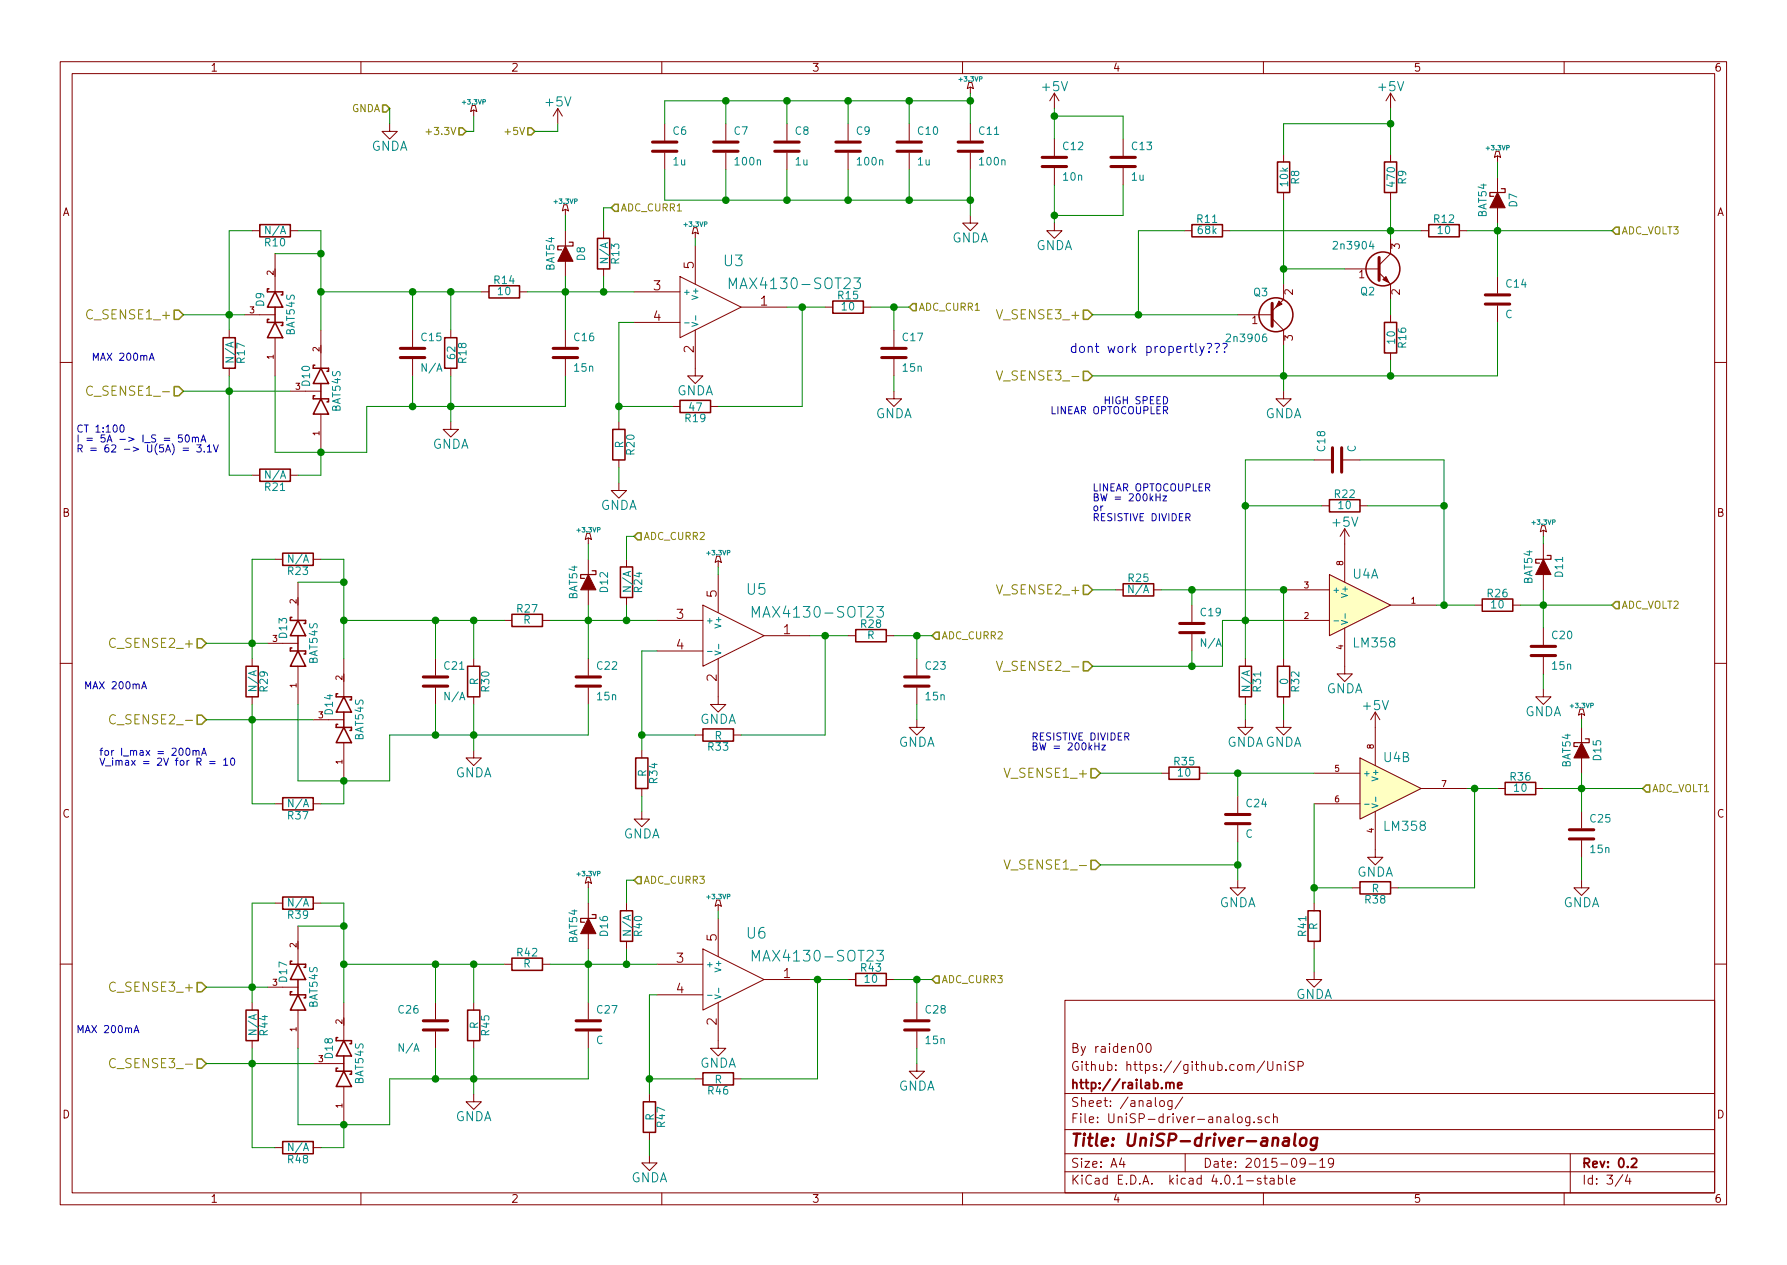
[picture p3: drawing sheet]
<svg xmlns="http://www.w3.org/2000/svg" width="297mm" height="210mm" viewBox="0 0 297 210" stroke-linecap="round" stroke-linejoin="round" font-family="sans-serif">
<g fill="none" stroke="#840000" stroke-width=".17">
<path d="M10 10.3h277v189.9h-277zM12 12.2h273v186.1h-273zM60 10.3v1.9M78.5 17.5h.5l.2 1-.5-.2-.5 .2zM78.7 18.3v1M92.7 18l-.8 1.3M92.7 18v2.6M92.7 18l.8 1.3M110 10.3v1.9M160 10.3v1.9M161 13.7h.5l.3 1-.5-.2-.5 .2zM161.3 14.5v1"/>
<path d="M175.3 15.5v2.5M175.3 15.5l-.8 1.3M175.3 15.5l.7 1.3M210 10.3v1.9M231.1 15.5l-.7 1.3M231.1 15.5v2.5M231.1 15.5l.8 1.3M260 10.3v1.9M41.9 38.3h1.3M48.3 38.3h1.2M64.8 20.6v1.2h1.2l-1.2 1.3-1.3-1.3h1.3M93.7 34h.5l.3 1-.5-.2-.5 .2z"/>
<path d="M94 34.8v1M94 38.3v2.6M100.3 38.3v1.3M110.5 20.6v2.8M110.5 25.4v2.8M115.3 37.8h.5l.3 1.1-.5-.3-.5 .3zM115.6 38.6v1M120.6 20.6v2.8M120.6 25.4v2.8M130.8 20.6v2.8M130.8 25.4v2.8M141 20.6v2.8"/>
<path d="M141 25.4v2.8M151.1 20.6v2.8M151.1 25.4v2.8M161.3 35.8v1.3h1.3l-1.3 1.2-1.3-1.2h1.3M161.3 20.6v2.8M161.3 25.4v2.8M175.3 37.1v1.2h1.2l-1.2 1.3-1.3-1.3h1.3M175.3 23.1v2.8M175.3 27.9v2.8M186.7 23.1v2.8M186.7 27.9v2.8M196.8 38.3h1.3"/>
<path d="M203.2 38.3h1.3M213.4 25.6v1.3M213.4 32v1.3M231.1 25.6v1.3M231.1 32v1.3M231.1 39.6v2.6l-1.9 1.9M236.2 38.3h1.3M242.6 38.3h1.2M248.7 25.1h.5l.2 1.1-.5-.3-.5 .3zM248.9 25.9v1M248.9 29.5v2.5M248.9 34.5v2.6"/>
<path d="M38.1 54.9v1.2M40.6 52.3h5.1M45.7 42.2v6.3M45.7 56.1v6.4M53.3 54.9v6.3M68.6 54.9v2.8M68.6 59.7v2.8M74.9 54.9v1.2M80 48.5h1.3M86.4 48.5h1.2M94 43.4v2.6M94 54.9v2.8"/>
<path d="M94 59.7v2.8M100.3 44.7v1.3M105.4 48.5h7.6M105.4 53.6h7.6M113 46l10.2 5-10.2 5.1zM115.6 54.9v7.6h1.2l-1.2 1.2-1.3-1.2h1.3M115.6 40.9v6.3M123.2 51h7.6M137.2 51h1.2M143.5 51h1.3M148.6 54.9v2.8M148.6 59.7v2.8"/>
<path d="M205.7 52.3h5.8M211.5 53l1.9 1.9v2.5M213.4 47.2v2.6l-1.9 1.9M223.5 44.7h5.7M229.2 45.3l1.9 1.9v2.6M231.1 52.3v1.3M231.1 58.7v1.2M248.9 46v2.8M248.9 50.8v2.8M10 60.2h2M38.1 61.2v1.3M41.9 79h1.3"/>
<path d="M48.3 65h5M48.3 79h1.2M53.3 68.8v6.4M74.9 70.1v1.3h1.3l-1.3 1.2-1.2-1.2h1.2M74.9 61.2v1.3M102.9 70.1v1.3M102.9 76.4v1.3M111.8 67.6h1.2M118.1 67.6h1.3M148.6 65v1.3h1.3l-1.3 1.3-1.3-1.3h1.3M213.4 65v1.3h1.2l-1.2 1.3-1.3-1.3h1.3M218.4 76.4h2.8"/>
<path d="M223.3 76.4h2.8M285 60.2h2M45.7 93h1.3M49.5 96.8v6.3M52.1 93h1.2M97.5 88.6h.5l.3 1.1-.5-.3-.5 .3zM97.8 89.4v1M97.8 93v2.5M97.8 98v2.6M102.9 80.3v1.2h1.2l-1.2 1.3-1.3-1.3h1.3M104.1 93v1.2M104.1 99.3v1.3"/>
<path d="M119.1 92.5h.5l.3 1-.5-.3-.5 .3zM119.4 93.2v1M119.4 95.5v6.3M185.4 98h1.3M191.8 98h1.2M213.4 98h7.6M219.7 84.1h1.3M221 95.5l10.1 5.1-10.1 5.1zM223.5 87.9l-.7 1.2M223.5 87.9v8.9M223.5 87.9l.8 1.2M226.1 84.1h1.2"/>
<path d="M256.3 87.4h.5l.2 1-.5-.3-.5 .3zM256.5 88.1v1M256.5 90.4v2.6M256.5 95.5v2.5M10 110.3h2M41.9 109.5v1.2M41.9 115.8v1.3M44.4 106.9h5.1M49.5 110.7v6.4M52.1 119.6h5M57.1 109.5v6.3M72.4 109.5v2.8"/>
<path d="M72.4 114.3v2.8M78.7 109.5v1.2M78.7 115.8v1.3M83.8 103.1h1.3M90.2 103.1h1.2M97.8 109.5v2.8M97.8 114.3v2.8M109.2 103.1h7.6M109.2 108.2h7.6M116.8 100.6l10.2 5.1-10.2 5zM119.4 109.5v7.6h1.2l-1.2 1.3-1.3-1.3h1.3M127 105.7h7.6"/>
<path d="M141 105.7h1.2M147.3 105.7h1.3M152.4 119.6v1.3h1.3l-1.3 1.3-1.3-1.3h1.3M152.4 109.5v2.8M152.4 114.3v2.8M198.1 100.6v2.8M198.1 105.4v2.8M207 119.6v1.3h1.3l-1.3 1.3-1.3-1.3h1.3M207 109.5v1.2M207 115.8v1.3M213.4 119.6v1.3h1.2l-1.2 1.3-1.3-1.3h1.3M213.4 103.1h7.6"/>
<path d="M213.4 109.5v1.2M213.4 115.8v1.3M223.5 104.4v7.6h1.3l-1.3 1.3-1.3-1.3h1.3M228.6 118.4l-.8 1.2M228.6 118.4v8.8M228.6 118.4l.8 1.2M231.1 100.6h7.7M245.1 100.6h1.3M251.5 100.6h1.2M256.5 114.5v1.3h1.3l-1.3 1.3-1.2-1.3h1.2M256.5 104.4v2.8M256.5 109.2v2.8"/>
<path d="M262.6 117.9h.5l.3 1-.5-.3-.5 .3zM262.9 118.6v1M285 110.3h2M45.7 133.6h1.3M52.1 133.6h1.2M57.1 123.4v6.4M78.7 124.7v1.3h1.3l-1.3 1.2-1.2-1.2h1.2M106.7 134.9v1.2h1.2l-1.2 1.3-1.3-1.3h1.3M106.7 124.7v1.3M106.7 131.1v1.2M115.6 122.2h1.2M121.9 122.2h1.3"/>
<path d="M193 128.5h1.3M199.4 128.5h1.3M205.7 132.3v2.8M205.7 137.2v2.7M218.4 128.5h7.7M218.4 133.6h7.7M226.1 126l10.1 5.1-10.1 5zM228.6 134.9v7.6h1.3l-1.3 1.3-1.3-1.3h1.3M236.2 131.1h7.6M248.9 131.1h1.3M255.3 131.1h1.2M262.9 120.9v2.5"/>
<path d="M262.9 126v2.5M262.9 134.9v2.8M262.9 139.7v2.8M45.7 150.1h1.3M49.5 153.9v6.4M52.1 150.1h1.2M97.5 145.8h.5l.3 1-.5-.2-.5 .2zM97.8 146.6v1M97.8 150.1v2.5M97.8 155.2v2.5M104.1 150.1v1.3M104.1 156.5v1.2"/>
<path d="M116.8 157.7l10.2 5.1-10.2 5.1zM119.1 149.6h.5l.3 1-.5-.2-.5 .2zM119.4 150.4v1M119.4 152.6v6.4M205.7 146.3v1.3h1.3l-1.3 1.2-1.2-1.2h1.2M218.4 150.1v1.3M218.4 156.5v1.2M224.8 147.6h1.3M231.1 147.6h1.3M262.9 146.3v1.3h1.3l-1.3 1.2-1.3-1.2h1.3M10 160.2h2M41.9 166.6v1.3"/>
<path d="M41.9 173v1.2M44.4 164.1h5.1M49.5 167.9v6.3M52.1 176.8h5M57.1 166.6v6.4M72.4 166.6v2.8M72.4 171.4v2.8M78.7 166.6v1.3M78.7 173v1.2M83.8 160.3h1.3M90.2 160.3h1.2M97.8 166.6v2.8"/>
<path d="M97.8 171.4v2.8M109.2 160.3h7.6M109.2 165.3h7.6M115.6 179.3h1.2M119.4 166.6v7.6h1.2l-1.2 1.3-1.3-1.3h1.3M121.9 179.3h1.3M127 162.8h7.6M141 162.8h1.2M147.3 162.8h1.3M152.4 176.8v1.2h1.3l-1.3 1.3-1.3-1.3h1.3M152.4 166.6v2.8M152.4 171.4v2.8"/>
<path d="M177 166.3h108v32h-108zM189.2 173.6l.4-.2a.94 .94 0 0 1 0 1.5 .79 .79 0 0 1-.4-1.3zM190.6 173.6l.4-.2a.94 .94 0 0 1 0 1.5 .79 .79 0 0 1-.4-1.3zM210.2 176.3l-1.3 2M210.7 176.4v1.2l.3 .3h.3l.3-.3v-1.2M212.3 177.1l.2-.2 .4 .1v.9M212.3 176.9v1M213.6 176.4v.2M213.6 176.9v1M215.1 176.5l-.5-.1-.3 .3 .1 .3 .7 .4v.4a.62 .62 0 0 1-.8 0M215.8 177.2l.7-.1 .1-.2v-.3l-.2-.2h-.6v1.5M218.4 161.5v1.3h1.3l-1.3 1.3-1.2-1.3h1.2"/>
<path d="M285 160.2h2M45.7 190.7h1.3M52.1 190.7h1.2M57.1 180.6v6.3M60 198.3v1.9M78.7 181.9v1.2h1.3l-1.3 1.3-1.2-1.3h1.2M107.9 192v1.3h1.3l-1.3 1.3-1.2-1.3h1.2M107.9 181.9v1.2M107.9 188.2v1.3M110 198.3v1.9M160 198.3v1.9M177 194.8h108"/>
<path d="M177 191.8h108M177 187.8h108M177 181.8h108M186.4 192.5l-.3 1h.9M186.8 193v1M192.8 183.1l.2-.2a.4 .4 0 0 1 .5 .3v.4a.41 .41 0 0 1-.3 .3 .41 .41 0 0 1-.4-.3zM194.8 182.9v1.4l-.3 .1-.3-.1M194.8 183l-.4-.1-.3 .3 .1 .6 .2 .1 .4-.1M196.6 182.3l-1.3 2M197 191.8v3M205.8 185.7l.2-.1a.4 .4 0 0 1 .5 .3v.4a.41 .41 0 0 1-.4 .3 .41 .41 0 0 1-.4-.3zM207.7 185.6v1.4l-.2 .1-.4-.1"/>
<path d="M207.7 185.7l-.4-.1-.3 .3 .1 .6 .2 .1 .4-.1M208.5 186.5v.1M209.6 195.9a.37 .37 0 0 0-.6 .1l.1 .3 .5 .1 .1 .1-.3 .3-.4-.1M209.7 185.7a.37 .37 0 0 0-.6 .1l.1 .2 .5 .2 .1 .1-.3 .3-.4-.1M210 198.3v1.9M210.1 195.8h.5M210.3 195.3v1.3l.3 .2M211 185.7l-.4-.1-.3 .3 .1 .6 .2 .1 .4-.1M211.2 195.9h.5l.1 .9M211.7 185.7l.2-.1 .4 .1v.9M211.7 185.1v1.5M211.8 196.2l-.5 .1-.2 .2 .1 .2 .1 .1 .5-.1"/>
<path d="M212.5 195.9l.4-.1 .3 .3v.4l-.1 .2h-.6M212.5 195.3v1.5M213.8 195.3v1.3l.2 .2M214.6 196.3l.7-.1-.1-.3-.4-.1-.2 .2v.7h.6M217 193.2l-.3 .3h-.3l-.3-.3v-.4l.2-.2 .4-.1 .2 .2a1.19 1.19 0 0 1-.2 1.2l-.4 .1M217.6 193.5h1.1M219.4 193l.4-.5v1.5M219.4 194h.8M221.7 193.2l-.3 .3h-.3l-.3-.3v-.4l.2-.2 .4-.1 .2 .2a1.19 1.19 0 0 1-.2 1.2l-.4 .1M260 198.3v1.9M261 191.8v6.5M269.7 195.2l-1.2 2"/>
<path d="M270.5 195.2l-.3 1.1h.9M270.9 195.8v1"/>
</g>
<path d="M193.8 179.9v1M193.8 180.1l.2-.2 .4 .1 .1 .9M194.5 180.1a.36 .36 0 0 1 .3-.2 .36 .36 0 0 1 .3 .2v.8M195.8 180.4l.7-.1-.1-.3-.4-.1-.2 .2v.7h.6M271.2 192.7l.2-.2 .5 .1a.37 .37 0 0 1 .1 .6l-.9 .8h1" fill="none" stroke="#840000" stroke-width=".3"/>
<path d="M213.4 189.2h.8l.1 .2-.2 1M214.2 189.6l-.7 .1a.4 .4 0 0 0-.3 .3 .4 .4 0 0 0 .3 .4l.6-.1M215.3 188.4l-.2 1.8 .3 .2M216.3 189.3a.51 .51 0 0 1 .5-.2 .51 .51 0 0 1 .4 .4l-.1 .6a.54 .54 0 0 1-.5 .4 .54 .54 0 0 1-.5-.4zM218.9 189.1l-.2 1.6a.6 .6 0 0 1-.8 .3M218.9 189.2a.7 .7 0 0 0-1 .3v.8l.3 .1 .6-.1" fill="none" stroke="#840000" stroke-width=".41"/>
<g fill="none" stroke="#848400" stroke-width=".25">
<path d="M63.6 17.4h.6l.6 .6-.6 .6h-.6zM76.3 21.3h.6l.6 .5-.6 .6h-.6zM87.7 21.3h.6l.6 .5-.6 .6h-.6zM102.2 34h.6v1.1h-.6l-.6-.6zM268.6 37.8h.5v1.1h-.5l-.6-.6zM29 51.6h.7l.8 .7-.8 .8h-.7zM151.1 51l.6-.5h.6v1.1h-.6zM180.1 51.6h.7l.8 .7-.8 .8h-.7zM29 64.3h.7l.8 .7-.8 .8h-.7zM180.1 61.7h.7l.8 .8-.8 .7h-.7zM106 88.6h.6v1.1h-.6l-.6-.6zM180.1 97.3h.7l.8 .7-.8 .8h-.7z"/>
<path d="M268.6 100h.5v1.2h-.5l-.6-.6zM32.8 118.9h.7l.8 .7-.8 .8h-.7zM32.8 106.2h.7l.8 .7-.8 .8h-.7zM155.5 105.1h.6v1.1h-.6l-.6-.5zM180.1 110h.7l.8 .7-.8 .8h-.7zM181.4 127.8h.7l.8 .7-.8 .8h-.7zM273.6 130.5h.6v1.1h-.6l-.6-.5zM105.4 146.3l.6-.6h.6v1.2h-.6zM181.4 143h.7l.8 .8-.8 .7h-.7zM32.8 176h.7l.8 .8-.8 .7h-.7zM32.8 163.3h.7l.8 .8-.8 .7h-.7zM155.5 162.2h.6v1.2h-.6l-.6-.6z"/>
</g>
<g fill="none" stroke="#840000" stroke-width=".25">
<path d="M43.2 37.3h5.1v2.1h-5.1zM99.3 39.6h2v5.1h-2zM198.1 37.3h5.1v2.1h-5.1zM212.3 26.9h2.1v5.1h-2.1zM230.1 26.9h2.1v5.1h-2.1zM237.5 37.3h5.1v2.1h-5.1zM37.1 56.1h2v5.1h-2zM44.7 53.1h-.3v.5h2.6v.5h-.3M44.7 48h-.3v.5h2.6v.5h-.3M45.7 51v2.6M45.7 53.6l1.3 2.5h-2.6zM45.7 48.5l1.3 2.5h-2.6z"/>
<path d="M73.9 56.1h2v5.1h-2zM81.3 47.5h5.1v2h-5.1zM138.4 50h5.1v2.1h-5.1zM230.1 53.6h2.1v5.1h-2.1zM43.2 78h5.1v2h-5.1zM52.3 65.8h-.2v.5h2.5v.5h-.2M52.3 60.7h-.2v.5h2.5v.5h-.2M53.3 63.7v2.6M53.3 66.3l1.3 2.5h-2.5zM53.3 61.2l1.3 2.5h-2.5zM101.9 71.4h2v5h-2zM113 66.5h5.1v2.1h-5.1z"/>
<path d="M47 91.9h5.1v2.1h-5.1zM103.1 94.2h2.1v5.1h-2.1zM186.7 97h5.1v2.1h-5.1zM221 83.1h5.1v2h-5.1zM246.4 99.6h5.1v2h-5.1zM40.9 110.7h2v5.1h-2zM48.5 107.7h-.2v.5h2.5v.5h-.3M48.5 102.6h-.2v.5h2.5v.5h-.3M49.5 105.7v2.5M49.5 108.2l1.3 2.5h-2.5zM49.5 103.1l1.3 2.6h-2.5zM56.1 115.3h-.2v.5h2.5v.5h-.2"/>
<path d="M57.1 118.4v2.5M57.1 115.8l1.3 2.6h-2.5zM77.7 110.7h2.1v5.1h-2.1zM85.1 102.1h5.1v2h-5.1zM142.2 104.6h5.1v2.1h-5.1zM206 110.7h2v5.1h-2zM212.3 110.7h2.1v5.1h-2.1zM47 132.6h5.1v2h-5.1zM56.1 120.4h-.2v.5h2.5v.5h-.2M57.1 120.9l1.3 2.5h-2.5zM105.7 126h2v5.1h-2zM116.8 121.2h5.1v2h-5.1z"/>
<path d="M194.3 127.5h5.1v2h-5.1zM250.2 130h5.1v2.1h-5.1zM47 149.1h5.1v2h-5.1zM48.5 159.8h-.2v.5h2.5v.5h-.3M85.1 159.3h5.1v2h-5.1zM103.1 151.4h2.1v5.1h-2.1zM217.4 151.4h2.1v5.1h-2.1zM226.1 146.6h5v2h-5zM40.9 167.9h2v5.1h-2zM48.5 164.8h-.2v.5h2.5v.6h-.3M49.5 162.8v2.5M49.5 165.3l1.3 2.6h-2.5z"/>
<path d="M49.5 160.3l1.3 2.5h-2.5zM56.1 177.5h-.2v.5h2.5v.6h-.2M56.1 172.5h-.2v.5h2.5v.5h-.2M57.1 175.5v2.5M57.1 178l1.3 2.6h-2.5zM57.1 173l1.3 2.5h-2.5zM77.7 167.9h2.1v5.1h-2.1zM116.8 178.3h5.1v2h-5.1zM142.2 161.8h5.1v2h-5.1zM47 189.7h5.1v2.1h-5.1zM106.9 183.1h2.1v5.1h-2.1z"/>
<circle cx="212.1" cy="52.3" r="2.82"/>
<circle cx="229.9" cy="44.7" r="2.82"/>
</g>
<g fill="none" stroke="#840000" stroke-width=".51">
<path d="M108.5 25.1h4M108.5 23.6h4M118.6 25.1h4.1M118.6 23.6h4.1M128.8 25.1h4M128.8 23.6h4M138.9 25.1h4.1M138.9 23.6h4.1M149.1 25.1h4.1M149.1 23.6h4.1M159.3 25.1h4M159.3 23.6h4"/>
<path d="M173.2 27.7h4.1M173.2 26.2h4.1M184.7 27.7h4M184.7 26.2h4M66.5 59.4h4.1M66.5 57.9h4.1M91.9 59.4h4.1M91.9 57.9h4.1M146.6 59.4h4M146.6 57.9h4M211.5 50.4v3.8M229.2 42.8v3.8"/>
<path d="M246.9 50.5h4.1M246.9 49h4.1M221.5 74.4v4.1M223 74.4v4.1M70.4 114h4M70.4 112.5h4M95.8 114h4M95.8 112.5h4M150.4 114h4M150.4 112.5h4M196.1 105.2h4.1M196.1 103.6h4.1"/>
<path d="M254.5 109h4.1M254.5 107.4h4.1M203.7 136.9h4.1M203.7 135.4h4.1M260.9 139.4h4M260.9 137.9h4M70.4 171.2h4M70.4 169.7h4M95.8 171.2h4M95.8 169.7h4M150.4 171.2h4M150.4 169.7h4"/>
</g>
<g fill="#840000" stroke="#840000" stroke-width=".17">
<path d="M212.6 50l.5 .5-1 .5z"/>
<path d="M94 40.9l1.2 2.5h-2.5z"/>
<path d="M97.8 95.5l1.3 2.5h-2.6z"/>
<path d="M97.8 152.6l1.3 2.6h-2.6z"/>
<path d="M262.9 123.4l1.3 2.6h-2.6z"/>
<path d="M256.5 93l1.3 2.5h-2.5z"/>
<path d="M248.9 32l1.3 2.5h-2.6z"/>
<path d="M229.9 46.5l.5-.5 .5 1z"/>
</g>
<g fill="none" stroke="#0000c2" stroke-width=".17">
<path d="M24.8 59.9l.4-1.2 .4 1.2M24.9 59.5h.6M200.2 57.6l-.6 1.3-.2 .2M200.7 57.1h.5a.39 .39 0 0 1 .2 .4 .39 .39 0 0 1-.4 .3v.2M201 58.4v.2M202 57.1h.5a.39 .39 0 0 1 .2 .4 .39 .39 0 0 1-.4 .3v.2M202.3 58.4v.2M203.3 57.1h.5a.39 .39 0 0 1 .2 .4 .39 .39 0 0 1-.4 .3v.2M203.6 58.4v.2M20 70.7l.2-.1a.63 .63 0 0 1 .4 .6 .63 .63 0 0 1-.4 .6l-.2-.1-.1-.3zM30.3 72.3h-.6l-.1 .5 .2-.1 .5 .1v.5l-.2 .2-.5-.2M30.4 74.5h.9"/>
<path d="M30.4 74.8h.9M30.9 72.4l.2-.1a.63 .63 0 0 1 .4 .6 .63 .63 0 0 1-.4 .6l-.2-.2-.1-.3zM32 72.8l.2-.1h.2l.1 .8M32 72.7v.8M32.5 72.8l.2-.1h.2l.1 .8M32.7 73.9h.8l-.5 .5 .4 .1v.5l-.2 .1h-.3l-.2-.1M33.4 73.5l.4-1.2 .4 1.2M33.5 73.1h.6M34 75v.1M34.5 74.3l.3-.4v1.2M34.5 75.1h.7M35.5 73.9l.4 1.2 .4-1.2"/>
<path d="M192.2 82.6h.6M192.8 82.1v1.2M193.3 82.4h.6l-.6 .9h.6M23.5 114.5l.5-1.2 .4 1.2M23.7 114.1h.5M31 124.5l.2-.1a.63 .63 0 0 1 .4 .5 .63 .63 0 0 1-.4 .6l-.2-.1-.1-.3zM32.1 124.9l.2-.2 .2 .1 .1 .7M32.1 124.7v.8M32.6 124.9l.2-.2 .2 .1 .1 .7M33.5 125.5l.4-1.1 .4 1.1M33.6 125.2h.6M34.8 126.6h1"/>
<path d="M34.8 126.9h1M37.2 126.3l.3-.3v1.2M37.2 127.2h.7M38.4 126.1l.2-.1a.63 .63 0 0 1 .4 .6 .63 .63 0 0 1-.4 .6l-.2-.1-.1-.4zM182 124h.7M182.7 123.5v1.2M183.1 123.8h.6l-.6 .9h.6M22.3 171.6l.4-1.1 .4 1.1M22.4 171.3h.6"/>
</g>
<g fill="none" stroke="#008484" stroke-width=".17">
<path d="M113.8 53.7h.8M115 53.6l1 .3-1 .3M115.6 52.5v.7M121.2 48v-1.8l.6 1.3 .6-1.3v1.8M141.9 46.2h1.1l-.6 .7a.48 .48 0 0 1 .6 .3v.6l-.3 .2h-.5l-.3-.2M117.6 108.3h.8M118.8 108.2l1 .3-1 .4M119.5 107.1v.7M125 102.6v-1.8l.6 1.3 .6-1.3v1.8M145.7 100.8h1.1l-.5 .7a.48 .48 0 0 1 .5 .3v.6l-.3 .2h-.5l-.3-.2M221.7 103.2h.8M223 103.1l1 .3-1 .4"/>
<path d="M223.6 102v.8M226.8 133.7h.8M228 133.6l1.1 .3-1.1 .4M228.7 132.5v.7M125 159.7v-1.7l.6 1.2 .6-1.2v1.7M145.7 158h1.1l-.5 .6a.48 .48 0 0 1 .5 .4v.6l-.3 .1h-.5l-.3-.1M117.6 165.4h.8M118.8 165.3l1 .4-1 .3M119.5 164.2v.8"/>
</g>
<path d="M70.8 21.9h.9M15.4 64.3a.62 .62 0 0 0-.8 0 .62 .62 0 0 0-.2 .7 .58 .58 0 0 0 .3 .6 .58 .58 0 0 0 .7 0M165.6 61.6l.5 1.6 .5-1.6M19.2 118.9a.62 .62 0 0 0-.8 0 .62 .62 0 0 0-.2 .8 .58 .58 0 0 0 .3 .5 .58 .58 0 0 0 .7 0M165.6 109.9l.5 1.5 .5-1.5M166.9 142.9l.5 1.5 .5-1.5M19.2 176.1a.62 .62 0 0 0-.8 0 .62 .62 0 0 0-.2 .7 .58 .58 0 0 0 .3 .6 .58 .58 0 0 0 .7-.1" fill="none" stroke="#848400" stroke-width=".17"/>
<path d="M249.6 31.4h.6v.6h-2.6v.6h.7M94.6 40.3h.6v.6h-2.5v.6h.6M98.4 94.9h.7v.6h-2.6v.6h.7M257.2 92.3h.6v.7h-2.5v.6h.6M263.5 122.8h.7v.6h-2.6v.7h.7M98.4 152h.7v.6h-2.6v.7h.7" fill="none" stroke="#840000" stroke-width=".2"/>
<g fill="#ffffc2" stroke="#ffffc2" stroke-width=".17">
<path d="M221 95.5l10.1 5.1-10.1 5.1z"/>
<path d="M226.1 126l10.1 5.1-10.1 5z"/>
</g>
<g fill="none" stroke="#008400" stroke-width=".17">
<path d="M64.8 18v2.6M78.7 19.3v2.5h-1.2M120.6 16.8v3.8M130.8 16.8v3.8M141 16.8v3.8M151.1 16.8v3.8M161.3 16.8h-50.8v3.8M161.3 15.5v5.1M175.3 18v5.1M175.3 19.3h11.4v3.8M231.1 18v7.6M41.9 38.3h-3.8v16.6"/>
<path d="M49.5 38.3h3.8v16.6M92.7 20.6v1.2h-3.8M94 35.8v2.5M101.6 34.5h-1.3v3.8M110.5 28.2v5.1h50.8M115.6 39.6v1.3M120.6 28.2v5.1M130.8 28.2v5.1M141 28.2v5.1M151.1 28.2v5.1M161.3 28.2v7.6M175.3 30.7v6.4"/>
<path d="M186.7 30.7v5.1h-11.4M196.8 38.3h-7.6v14M204.5 38.3h31.7M213.4 33.3v13.9M231.1 20.6h-17.7v5M231.1 33.3v6.3M243.8 38.3h24.2M248.9 26.9v2.6M248.9 37.1v8.9M30.5 52.3h10.1M45.7 42.2h7.6M53.3 48.5h26.7"/>
<path d="M68.6 48.5v6.4M74.9 48.5v6.4M87.6 48.5h17.8M94 46v8.9M100.3 46v2.5M105.4 53.6h-2.5v16.5M130.8 51h6.4M133.3 51v16.6h-13.9M144.8 51h6.3M148.6 51v3.9M181.6 52.3h24.1M213.4 57.4v7.6"/>
<path d="M213.4 44.7h10.1M231.1 49.8v2.5M231.1 59.9v2.6M248.9 53.6v8.9h-67.3M30.5 65h17.8M38.1 62.5v16.5h3.8M45.7 62.5v12.7h15.3v-7.6h33v-5.1M53.3 75.2v3.8h-3.8M68.6 62.5v5.1M74.9 62.5v7.6M102.9 67.6h8.9M102.9 77.7v2.6"/>
<path d="M148.6 62.5v2.5M218.4 76.4h-11.4v33.1M226.1 76.4h13.9v24.2M45.7 93h-3.8v16.5M49.5 96.8h7.6M53.3 93h3.8v16.5M97.8 90.4v2.6M105.4 89.1h-1.3v3.9M119.4 94.2v1.3M181.6 98h3.8M193 98h20.4v11.5M198.1 98v2.6"/>
<path d="M207 84.1h12.7M227.3 84.1h12.7M256.5 89.1v1.3M256.5 98v6.4M34.3 106.9h10.1M34.3 119.6h17.8M41.9 117.1v16.5h3.8M49.5 117.1v12.7h15.3v-7.6h33v-5.1M57.1 103.1h26.7M72.4 103.1v6.4M72.4 117.1v5.1M78.7 103.1v6.4"/>
<path d="M78.7 117.1v7.6M91.4 103.1h17.8M97.8 100.6v8.9M104.1 100.6v2.5M109.2 108.2h-2.5v16.5M134.6 105.7h6.4M137.2 105.7v16.5h-14M148.6 105.7h6.3M152.4 105.7v3.8M152.4 117.1v2.5M198.1 108.2v2.5M207 117.1v2.5"/>
<path d="M213.4 117.1v2.5M213.4 103.1h-10.2v7.6h-21.6M238.8 100.6h6.3M252.7 100.6h15.3M256.5 112v2.5M262.9 119.6v1.3M57.1 129.8v3.8h-3.8M106.7 122.2h8.9M106.7 132.3v2.6M182.9 128.5h10.1M200.7 128.5h17.7M205.7 128.5v3.8"/>
<path d="M205.7 139.9v6.4M218.4 133.6v16.5M243.8 131.1h5.1M245.1 131.1v16.5h-12.7M256.5 131.1h16.5M262.9 128.5v6.4M45.7 150.1h-3.8v16.5M49.5 153.9h7.6M53.3 150.1h3.8v16.5M97.8 147.6v2.5M97.8 157.7v8.9M104.1 157.7v2.6"/>
<path d="M105.4 146.3h-1.3v3.8M119.4 151.4v1.2M182.9 143.8h22.8M218.4 147.6h6.4M218.4 157.7v3.8M262.9 142.5v3.8M34.3 176.8h17.8M34.3 164.1h10.1M41.9 174.2v16.5h3.8M49.5 174.2v12.7h15.3v-7.6h33v-5.1M57.1 160.3h26.7M72.4 160.3v6.3"/>
<path d="M72.4 174.2v5.1M78.7 160.3v6.3M78.7 174.2v7.7M91.4 160.3h17.8M107.9 179.3h7.7M109.2 165.3h-1.3v16.6M134.6 162.8h6.4M135.9 162.8v16.5h-12.7M148.6 162.8h6.3M152.4 162.8v3.8M152.4 174.2v2.6M57.1 186.9v3.8h-3.8"/>
<path d="M107.9 189.5v2.5"/>
</g>
<g fill="#008400" stroke="#008400" stroke-width=".25">
<circle cx="41.9" cy="106.9" r=".51"/>
<circle cx="41.9" cy="119.6" r=".51"/>
<circle cx="72.4" cy="103.1" r=".51"/>
<circle cx="72.4" cy="122.2" r=".51"/>
<circle cx="78.7" cy="122.2" r=".51"/>
<circle cx="78.7" cy="103.1" r=".51"/>
<circle cx="97.8" cy="103.1" r=".51"/>
<circle cx="41.9" cy="164.1" r=".51"/>
<circle cx="41.9" cy="176.8" r=".51"/>
<circle cx="72.4" cy="160.3" r=".51"/>
<circle cx="72.4" cy="179.3" r=".51"/>
<circle cx="78.7" cy="179.3" r=".51"/>
<circle cx="78.7" cy="160.3" r=".51"/>
<circle cx="97.8" cy="160.3" r=".51"/>
<circle cx="213.4" cy="62.5" r=".51"/>
<circle cx="231.1" cy="38.3" r=".51"/>
<circle cx="213.4" cy="44.7" r=".51"/>
<circle cx="231.1" cy="20.6" r=".51"/>
<circle cx="248.9" cy="38.3" r=".51"/>
<circle cx="231.1" cy="62.5" r=".51"/>
<circle cx="189.2" cy="52.3" r=".51"/>
<circle cx="57.2" cy="186.9" r=".51"/>
<circle cx="57.2" cy="160.3" r=".51"/>
<circle cx="57.2" cy="129.8" r=".51"/>
<circle cx="57.2" cy="103.1" r=".51"/>
<circle cx="137.2" cy="105.7" r=".51"/>
<circle cx="38.1" cy="52.3" r=".51"/>
<circle cx="38.1" cy="65" r=".51"/>
<circle cx="68.6" cy="48.5" r=".51"/>
<circle cx="68.6" cy="67.6" r=".51"/>
<circle cx="74.9" cy="67.6" r=".51"/>
<circle cx="74.9" cy="48.5" r=".51"/>
<circle cx="94" cy="48.5" r=".51"/>
<circle cx="53.3" cy="75.2" r=".51"/>
<circle cx="53.3" cy="48.5" r=".51"/>
<circle cx="104.1" cy="160.3" r=".51"/>
<circle cx="104.1" cy="103.1" r=".51"/>
<circle cx="100.3" cy="48.5" r=".51"/>
<circle cx="108" cy="179.3" r=".51"/>
<circle cx="135.9" cy="162.8" r=".51"/>
<circle cx="152.4" cy="162.8" r=".51"/>
<circle cx="106.7" cy="122.2" r=".51"/>
<circle cx="152.4" cy="105.7" r=".51"/>
<circle cx="102.9" cy="67.6" r=".51"/>
<circle cx="133.4" cy="51" r=".51"/>
<circle cx="148.6" cy="51" r=".51"/>
<circle cx="175.3" cy="19.3" r=".51"/>
<circle cx="175.3" cy="35.8" r=".51"/>
<circle cx="161.3" cy="33.3" r=".51"/>
<circle cx="161.3" cy="16.8" r=".51"/>
<circle cx="151.1" cy="16.8" r=".51"/>
<circle cx="141" cy="16.8" r=".51"/>
<circle cx="130.8" cy="16.8" r=".51"/>
<circle cx="120.7" cy="16.8" r=".51"/>
<circle cx="151.1" cy="33.3" r=".51"/>
<circle cx="130.8" cy="33.3" r=".51"/>
<circle cx="141" cy="33.3" r=".51"/>
<circle cx="120.7" cy="33.3" r=".51"/>
<circle cx="256.5" cy="100.6" r=".51"/>
<circle cx="240" cy="100.6" r=".51"/>
<circle cx="207" cy="103.1" r=".51"/>
<circle cx="207" cy="84.1" r=".51"/>
<circle cx="240" cy="84.1" r=".51"/>
<circle cx="213.4" cy="98" r=".51"/>
<circle cx="205.7" cy="128.5" r=".51"/>
<circle cx="218.4" cy="147.6" r=".51"/>
<circle cx="245.1" cy="131.1" r=".51"/>
<circle cx="262.9" cy="131.1" r=".51"/>
<circle cx="205.7" cy="143.8" r=".51"/>
<circle cx="53.3" cy="42.2" r=".51"/>
<circle cx="57.2" cy="96.8" r=".51"/>
<circle cx="57.2" cy="153.9" r=".51"/>
<circle cx="198.1" cy="98" r=".51"/>
<circle cx="198.1" cy="110.7" r=".51"/>
</g>
<text font-size="2.8" fill="#840000" x="178" y="190.5">Title: UniSP-driver-analog</text>
<g font-size="2.5" fill="#008484">
<text x="120.3" y="44.2">U3</text>
<text x="122.3" y="48.1">MAX4130-SOT23</text>
<text x="124.2" y="98.9">U5</text>
<text x="126.1" y="102.7">MAX4130-SOT23</text>
<text x="124.2" y="156">U6</text>
<text x="126.1" y="159.8">MAX4130-SOT23</text>
</g>
<g font-size="2.1" fill="#008484">
<text x="90.8" y="17.7">+5V</text>
<text x="173.4" y="15.2">+5V</text>
<text x="229.2" y="15.2">+5V</text>
<text x="61.6" y="25.1">GNDA</text>
<text x="158.2" y="40.3">GNDA</text>
<text x="172.1" y="41.6">GNDA</text>
<text x="112.4" y="65.7">GNDA</text>
<text x="145.5" y="69.5">GNDA</text>
<text x="210.2" y="69.5">GNDA</text>
<text x="71.8" y="74.6">GNDA</text>
<text x="99.7" y="84.8">GNDA</text>
<text x="221.6" y="87.5">+5V</text>
<text x="224.8" y="96.2">U4A</text>
<text x="225.1" y="107.6">LM358</text>
<text x="220.4" y="115.2">GNDA</text>
<text x="226.7" y="118">+5V</text>
<text x="253.4" y="119">GNDA</text>
<text x="116.3" y="120.3">GNDA</text>
<text x="149.3" y="124.1">GNDA</text>
<text x="203.9" y="124.1">GNDAGNDA</text>
<text x="75.6" y="129.2">GNDA</text>
<text x="230" y="126.7">U4B</text>
<text x="103.6" y="139.4">GNDA</text>
<text x="230.2" y="138.1">LM358</text>
<text x="225.5" y="145.7">GNDA</text>
<text x="202.6" y="150.8">GNDA</text>
<text x="259.8" y="150.8">GNDA</text>
<text x="215.3" y="166">GNDA</text>
<text x="116.3" y="177.5">GNDA</text>
<text x="149.3" y="181.3">GNDA</text>
<text x="75.6" y="186.4">GNDA</text>
<text x="104.8" y="196.5">GNDA</text>
</g>
<g font-size="2.1" fill="#840000">
<text x="115.3" y="44.6" transform="rotate(-90 115.3 44.6)">5</text>
<text x="108.6" y="48.3">3</text>
<text x="108.6" y="53.3">4</text>
<text x="126.4" y="50.8">1</text>
<text x="115.3" y="58.6" transform="rotate(-90 115.3 58.6)">2</text>
<text x="119.1" y="99.3" transform="rotate(-90 119.1 99.3)">5</text>
<text x="112.4" y="102.9">3</text>
<text x="112.4" y="107.9">4</text>
<text x="130.2" y="105.4">1</text>
<text x="119.1" y="113.2" transform="rotate(-90 119.1 113.2)">2</text>
<text x="112.4" y="160">3</text>
<text x="119.1" y="156.4" transform="rotate(-90 119.1 156.4)">5</text>
<text x="112.4" y="165.1">4</text>
<text x="130.2" y="162.6">1</text>
<text x="119.1" y="170.4" transform="rotate(-90 119.1 170.4)">2</text>
<text x="178" y="178">Github: https://github.com/UniSP</text>
<text x="178" y="175">By raiden00</text>
<text x="178" y="184">Sheet: /analog/</text>
<text x="178" y="181">http://railab.me</text>
<text x="178" y="186.7">File: UniSP-driver-analog.sch</text>
<text x="178" y="196.9">KiCad E.D.A. kicad 4.0.1-stable</text>
<text x="178" y="194.1">Size: A4</text>
<text x="200" y="194.1">Date: 2015-09-19</text>
<text x="263" y="194.1">Rev: 0.2</text>
<text x="263" y="196.9">Id: 3/4</text>
</g>
<g font-size="2.1" fill="#848400">
<text x="15" y="53.1">C_SENSE1_+</text>
<text x="166.3" y="53.1">V_SENSE3_+</text>
<text x="15.6" y="65.8">C_SENSE1_-</text>
<text x="166.8" y="63.2">V_SENSE3_-</text>
<text x="166.3" y="98.8">V_SENSE2_+</text>
<text x="18.8" y="107.7">C_SENSE2_+</text>
<text x="166.8" y="111.5">V_SENSE2_-</text>
<text x="19.4" y="120.4">C_SENSE2_-</text>
<text x="167.6" y="129.3">V_SENSE1_+</text>
<text x="168.1" y="144.5">V_SENSE1_-</text>
<text x="18.8" y="164.8">C_SENSE3_+</text>
<text x="19.4" y="177.5">C_SENSE3_-</text>
</g>
<text font-size="2.1" fill="#0000c2" x="177.8" y="58.7">dont work propertly???</text>
<g font-size="1.8" fill="#840000">
<text x="35" y="11.9">1</text>
<text x="85" y="11.9">2</text>
<text x="135" y="11.9">3</text>
<text x="185" y="11.9">4</text>
<text x="235" y="11.9">5</text>
<text x="285" y="11.9">6</text>
<text x="10.4" y="35.9">A</text>
<text x="285.4" y="35.9">A</text>
<text x="232.7" y="41.4" transform="rotate(-90 232.7 41.4)">3</text>
<text x="225.9" y="46.2">1</text>
<text x="208.1" y="53.8">1</text>
<text x="214.9" y="49" transform="rotate(-90 214.9 49)">2</text>
<text x="232.7" y="49" transform="rotate(-90 232.7 49)">2</text>
<text x="214.9" y="56.6" transform="rotate(-90 214.9 56.6)">3</text>
<text x="10.4" y="85.9">B</text>
<text x="285.4" y="85.9">B</text>
<text x="10.4" y="135.9">C</text>
<text x="285.4" y="135.9">C</text>
<text x="10.4" y="185.9">D</text>
<text x="285.4" y="185.9">D</text>
<text x="35" y="199.9">1</text>
<text x="85" y="199.9">2</text>
<text x="135" y="199.9">3</text>
<text x="185" y="199.9">4</text>
<text x="235" y="199.9">5</text>
<text x="285" y="199.9">6</text>
</g>
<g font-size="1.8" fill="#008484">
<text x="111.9" y="22.4">C6</text>
<text x="122" y="22.4">C7</text>
<text x="132.2" y="22.4">C8</text>
<text x="142.4" y="22.4">C9</text>
<text x="152.6" y="22.4">C10</text>
<text x="162.8" y="22.4">C11</text>
<text x="111.9" y="27.5">1u</text>
<text x="122.3" y="27.5">100n</text>
<text x="132.2" y="27.5">1u</text>
<text x="142.6" y="27.5">100n</text>
<text x="152.6" y="27.5">1u</text>
<text x="162.9" y="27.5">100n</text>
<text x="176.8" y="24.9">C12</text>
<text x="188.2" y="24.9">C13</text>
<text x="176.8" y="30">10n</text>
<text x="188.1" y="30">1u</text>
<text x="214.1" y="30.9" transform="rotate(-90 214.1 30.9)">10k</text>
<text x="216" y="30.6" transform="rotate(-90 216 30.6)">R8</text>
<text x="231.9" y="30.9" transform="rotate(-90 231.9 30.9)">470</text>
<text x="233.7" y="30.6" transform="rotate(-90 233.7 30.6)">R9</text>
<text x="252.2" y="34.4" transform="rotate(-90 252.2 34.4)">D7</text>
<text x="44.1" y="40.9">R10</text>
<text x="44.2" y="38.9">N/A</text>
<text x="199" y="37">R11</text>
<text x="199.2" y="38.9">68k</text>
<text x="222" y="41.4">2n3904</text>
<text x="238.4" y="37">R12</text>
<text x="239" y="38.9">10</text>
<text x="247.1" y="36.1" transform="rotate(-90 247.1 36.1)">BAT54</text>
<text x="82.2" y="47.2">R14</text>
<text x="92.2" y="45" transform="rotate(-90 92.2 45)">BAT54</text>
<text x="97.2" y="43.3" transform="rotate(-90 97.2 43.3)">D8</text>
<text x="101.1" y="43.6" transform="rotate(-90 101.1 43.6)">N/A</text>
<text x="102.9" y="43.8" transform="rotate(-90 102.9 43.8)">R13</text>
<text x="250.4" y="47.8">C14</text>
<text x="43.9" y="50.9" transform="rotate(-90 43.9 50.9)">D9</text>
<text x="82.8" y="49">10</text>
<text x="139.3" y="49.7">R15</text>
<text x="140" y="51.6">10</text>
<text x="208.4" y="49.2">Q3</text>
<text x="226.2" y="49.1">Q2</text>
<text x="250.2" y="52.9">C</text>
<text x="49" y="55.7" transform="rotate(-90 49 55.7)">BAT54S</text>
<text x="70.1" y="56.7">C15</text>
<text x="75.7" y="59.6" transform="rotate(-90 75.7 59.6)">62</text>
<text x="95.5" y="56.7">C16</text>
<text x="150.1" y="56.7">C17</text>
<text x="204.2" y="56.8">2n3906</text>
<text x="231.9" y="57.1" transform="rotate(-90 231.9 57.1)">10</text>
<text x="233.7" y="57.8" transform="rotate(-90 233.7 57.8)">R16</text>
<text x="38.8" y="60.1" transform="rotate(-90 38.8 60.1)">N/A</text>
<text x="40.7" y="60.3" transform="rotate(-90 40.7 60.3)">R17</text>
<text x="51.5" y="64.1" transform="rotate(-90 51.5 64.1)">D10</text>
<text x="70.2" y="61.8">N/A</text>
<text x="77.5" y="60.3" transform="rotate(-90 77.5 60.3)">R18</text>
<text x="95.5" y="61.8">15n</text>
<text x="150.1" y="61.8">15n</text>
<text x="56.6" y="68.4" transform="rotate(-90 56.6 68.4)">BAT54S</text>
<text x="113.9" y="70.1">R19</text>
<text x="114.6" y="68.3">47</text>
<text x="103.6" y="74.5" transform="rotate(-90 103.6 74.5)">R</text>
<text x="105.5" y="75.5" transform="rotate(-90 105.5 75.5)">R20</text>
<text x="220.3" y="74.9" transform="rotate(-90 220.3 74.9)">C18</text>
<text x="225.3" y="75.2" transform="rotate(-90 225.3 75.2)">C</text>
<text x="44.1" y="81.6">R21</text>
<text x="44.2" y="79.5">N/A</text>
<text x="221.9" y="82.7">R22</text>
<text x="222.5" y="84.6">10</text>
<text x="47.9" y="95.5">R23</text>
<text x="48" y="93.5">N/A</text>
<text x="259.8" y="95.9" transform="rotate(-90 259.8 95.9)">D11</text>
<text x="86" y="101.8">R27</text>
<text x="96" y="99.6" transform="rotate(-90 96 99.6)">BAT54</text>
<text x="101" y="98.4" transform="rotate(-90 101 98.4)">D12</text>
<text x="104.9" y="98.2" transform="rotate(-90 104.9 98.2)">N/A</text>
<text x="106.7" y="98.4" transform="rotate(-90 106.7 98.4)">R24</text>
<text x="187.6" y="96.7">R25</text>
<text x="187.7" y="98.6">N/A</text>
<text x="247.3" y="99.3">R26</text>
<text x="247.9" y="101.1">10</text>
<text x="254.7" y="97" transform="rotate(-90 254.7 97)">BAT54</text>
<text x="47.7" y="106" transform="rotate(-90 47.7 106)">D13</text>
<text x="87" y="103.7">R</text>
<text x="143.2" y="104.3">R28</text>
<text x="144.1" y="106.2">R</text>
<text x="199.6" y="102.4">C19</text>
<text x="199.7" y="107.5">N/A</text>
<text x="258" y="106.2">C20</text>
<text x="52.8" y="110.3" transform="rotate(-90 52.8 110.3)">BAT54S</text>
<text x="73.9" y="111.3">C21</text>
<text x="79.5" y="113.9" transform="rotate(-90 79.5 113.9)">R</text>
<text x="99.3" y="111.3">C22</text>
<text x="153.9" y="111.3">C23</text>
<text x="214.1" y="113.7" transform="rotate(-90 214.1 113.7)">0</text>
<text x="258.1" y="111.3">15n</text>
<text x="42.6" y="114.8" transform="rotate(-90 42.6 114.8)">N/A</text>
<text x="44.5" y="114.9" transform="rotate(-90 44.5 114.9)">R29</text>
<text x="55.3" y="118.7" transform="rotate(-90 55.3 118.7)">D14</text>
<text x="74" y="116.4">N/A</text>
<text x="81.3" y="114.9" transform="rotate(-90 81.3 114.9)">R30</text>
<text x="99.3" y="116.4">15n</text>
<text x="153.9" y="116.4">15n</text>
<text x="207.7" y="114.8" transform="rotate(-90 207.7 114.8)">N/A</text>
<text x="209.6" y="114.9" transform="rotate(-90 209.6 114.9)">R31</text>
<text x="216" y="114.9" transform="rotate(-90 216 114.9)">R32</text>
<text x="60.4" y="123" transform="rotate(-90 60.4 123)">BAT54S</text>
<text x="117.8" y="124.8">R33</text>
<text x="118.8" y="122.9">R</text>
<text x="107.4" y="129.1" transform="rotate(-90 107.4 129.1)">R</text>
<text x="109.3" y="130.1" transform="rotate(-90 109.3 130.1)">R34</text>
<text x="195.2" y="127.2">R35</text>
<text x="195.9" y="129.1">10</text>
<text x="251.1" y="129.7">R36</text>
<text x="251.7" y="131.6">10</text>
<text x="261.1" y="127.5" transform="rotate(-90 261.1 127.5)">BAT54</text>
<text x="266.1" y="126.3" transform="rotate(-90 266.1 126.3)">D15</text>
<text x="47.9" y="136.2">R37</text>
<text x="48" y="134.2">N/A</text>
<text x="207.2" y="134.2">C24</text>
<text x="264.4" y="136.7">C25</text>
<text x="207" y="139.2">C</text>
<text x="264.4" y="141.8">15n</text>
<text x="228" y="148.3">R</text>
<text x="47.9" y="152.7">R39</text>
<text x="48" y="150.7">N/A</text>
<text x="101" y="155.5" transform="rotate(-90 101 155.5)">D16</text>
<text x="104.9" y="155.4" transform="rotate(-90 104.9 155.4)">N/A</text>
<text x="106.7" y="155.5" transform="rotate(-90 106.7 155.5)">R40</text>
<text x="217.1" y="155.5" transform="rotate(-90 217.1 155.5)">R41</text>
<text x="219" y="154.6" transform="rotate(-90 219 154.6)">R</text>
<text x="227" y="150.2">R38</text>
<text x="86" y="158.9">R42</text>
<text x="87" y="160.8">R</text>
<text x="96" y="156.7" transform="rotate(-90 96 156.7)">BAT54</text>
<text x="143.2" y="161.5">R43</text>
<text x="47.7" y="163.2" transform="rotate(-90 47.7 163.2)">D17</text>
<text x="52.8" y="167.4" transform="rotate(-90 52.8 167.4)">BAT54S</text>
<text x="143.8" y="163.3">10</text>
<text x="42.6" y="171.9" transform="rotate(-90 42.6 171.9)">N/A</text>
<text x="44.5" y="172.1" transform="rotate(-90 44.5 172.1)">R44</text>
<text x="66.3" y="168.4">C26</text>
<text x="79.5" y="171" transform="rotate(-90 79.5 171)">R</text>
<text x="81.3" y="172.1" transform="rotate(-90 81.3 172.1)">R45</text>
<text x="99.1" y="173.5">C</text>
<text x="99.3" y="168.4">C27</text>
<text x="153.9" y="168.4">C28</text>
<text x="153.9" y="173.5">15n</text>
<text x="55.3" y="175.9" transform="rotate(-90 55.3 175.9)">D18</text>
<text x="66.4" y="174.8">N/A</text>
<text x="60.4" y="180.1" transform="rotate(-90 60.4 180.1)">BAT54S</text>
<text x="117.8" y="181.9">R46</text>
<text x="118.8" y="180.1">R</text>
<text x="48" y="191.3">N/A</text>
<text x="108.7" y="186.3" transform="rotate(-90 108.7 186.3)">R</text>
<text x="110.5" y="187.3" transform="rotate(-90 110.5 187.3)">R47</text>
<text x="47.9" y="193.3">R48</text>
</g>
<g font-size="1.7" fill="#848400">
<text x="58.3" y="18.6">GNDA</text>
<text x="71.5" y="22.4">+3.3V</text>
<text x="84.3" y="22.4">+5V</text>
<text x="103.2" y="35.1">ADC_CURR1</text>
<text x="269.6" y="38.9">ADC_VOLT3</text>
<text x="152.7" y="51.6">ADC_CURR1</text>
<text x="107" y="89.7">ADC_CURR2</text>
<text x="269.6" y="101.2">ADC_VOLT2</text>
<text x="156.5" y="106.2">ADC_CURR2</text>
<text x="274.7" y="131.6">ADC_VOLT1</text>
<text x="107" y="146.9">ADC_CURR3</text>
<text x="156.5" y="163.4">ADC_CURR3</text>
</g>
<g font-size="1.7" fill="#0000c2">
<text x="15.2" y="59.9">MAX 200mA</text>
<text x="12.7" y="71.9">CT 1:100</text>
<text x="174.8" y="68.8">LINEAR OPTOCOUPLER</text>
<text x="184" y="67.2">HIGH SPEED</text>
<text x="12.7" y="73.5">I = 5A -&gt; I_S = 50mA</text>
<text x="12.7" y="75.2">R = 62 -&gt; U(5A) = 3.1V</text>
<text x="181.6" y="81.7">LINEAR OPTOCOUPLER</text>
<text x="181.6" y="83.3">BW = 200kHz</text>
<text x="181.6" y="85">or</text>
<text x="181.6" y="86.6">RESISTIVE DIVIDER</text>
<text x="14" y="114.5">MAX 200mA</text>
<text x="16.5" y="125.6">for I_max = 200mA</text>
<text x="171.4" y="123.1">RESISTIVE DIVIDER</text>
<text x="171.4" y="124.7">BW = 200kHz</text>
<text x="16.5" y="127.2">V_imax = 2V for R = 10</text>
<text x="12.7" y="171.7">MAX 200mA</text>
</g>
<g font-size="1.4" fill="#840000">
<text x="45.5" y="45.7" transform="rotate(-90 45.5 45.7)">2</text>
<text x="41.5" y="52.1">3</text>
<text x="45.5" y="59.7" transform="rotate(-90 45.5 59.7)">1</text>
<text x="53.1" y="58.4" transform="rotate(-90 53.1 58.4)">2</text>
<text x="49.1" y="64.8">3</text>
<text x="53.1" y="72.4" transform="rotate(-90 53.1 72.4)">1</text>
<text x="223.3" y="94" transform="rotate(-90 223.3 94)">8</text>
<text x="49.3" y="100.3" transform="rotate(-90 49.3 100.3)">2</text>
<text x="216.8" y="97.8">3</text>
<text x="234.6" y="100.3">1</text>
<text x="45.3" y="106.7">3</text>
<text x="216.8" y="102.9">2</text>
<text x="223.3" y="107.9" transform="rotate(-90 223.3 107.9)">4</text>
<text x="56.9" y="113" transform="rotate(-90 56.9 113)">2</text>
<text x="49.3" y="114.3" transform="rotate(-90 49.3 114.3)">1</text>
<text x="53" y="119.4">3</text>
<text x="228.3" y="124.5" transform="rotate(-90 228.3 124.5)">8</text>
<text x="56.9" y="127" transform="rotate(-90 56.9 127)">1</text>
<text x="221.9" y="128.3">5</text>
<text x="239.6" y="130.8">7</text>
<text x="221.9" y="133.3">6</text>
<text x="228.3" y="138.4" transform="rotate(-90 228.3 138.4)">4</text>
<text x="49.3" y="157.5" transform="rotate(-90 49.3 157.5)">2</text>
<text x="45.3" y="163.8">3</text>
<text x="49.3" y="171.4" transform="rotate(-90 49.3 171.4)">1</text>
<text x="56.9" y="170.2" transform="rotate(-90 56.9 170.2)">2</text>
<text x="53" y="176.5">3</text>
<text x="56.9" y="184.1" transform="rotate(-90 56.9 184.1)">1</text>
</g>
<g font-size="1.4" fill="#008484">
<text x="113.5" y="49">+</text>
<text x="116.1" y="49.5" transform="rotate(-90 116.1 49.5)">V+</text>
<text x="221.5" y="98.5">+</text>
<text x="224" y="99.1" transform="rotate(-90 224 99.1)">V+</text>
<text x="117.3" y="103.6">+</text>
<text x="119.9" y="104.1" transform="rotate(-90 119.9 104.1)">V+</text>
<text x="226.6" y="129">+</text>
<text x="229.1" y="129.5" transform="rotate(-90 229.1 129.5)">V+</text>
<text x="117.3" y="160.8">+</text>
<text x="119.9" y="161.3" transform="rotate(-90 119.9 161.3)">V+</text>
</g>
<g font-size="1.1" fill="#008484">
<text x="77" y="17.3">+3.3VP</text>
<text x="159.5" y="13.5">+3.3VP</text>
<text x="247.2" y="25">+3.3VP</text>
<text x="92.2" y="33.9">+3.3VP</text>
<text x="113.8" y="37.7">+3.3VP</text>
<text x="96" y="88.5">+3.3VP</text>
<text x="254.8" y="87.2">+3.3VP</text>
<text x="117.6" y="92.3">+3.3VP</text>
<text x="261.1" y="117.7">+3.3VP</text>
<text x="96" y="145.6">+3.3VP</text>
<text x="117.6" y="149.4">+3.3VP</text>
</g>
</svg>
